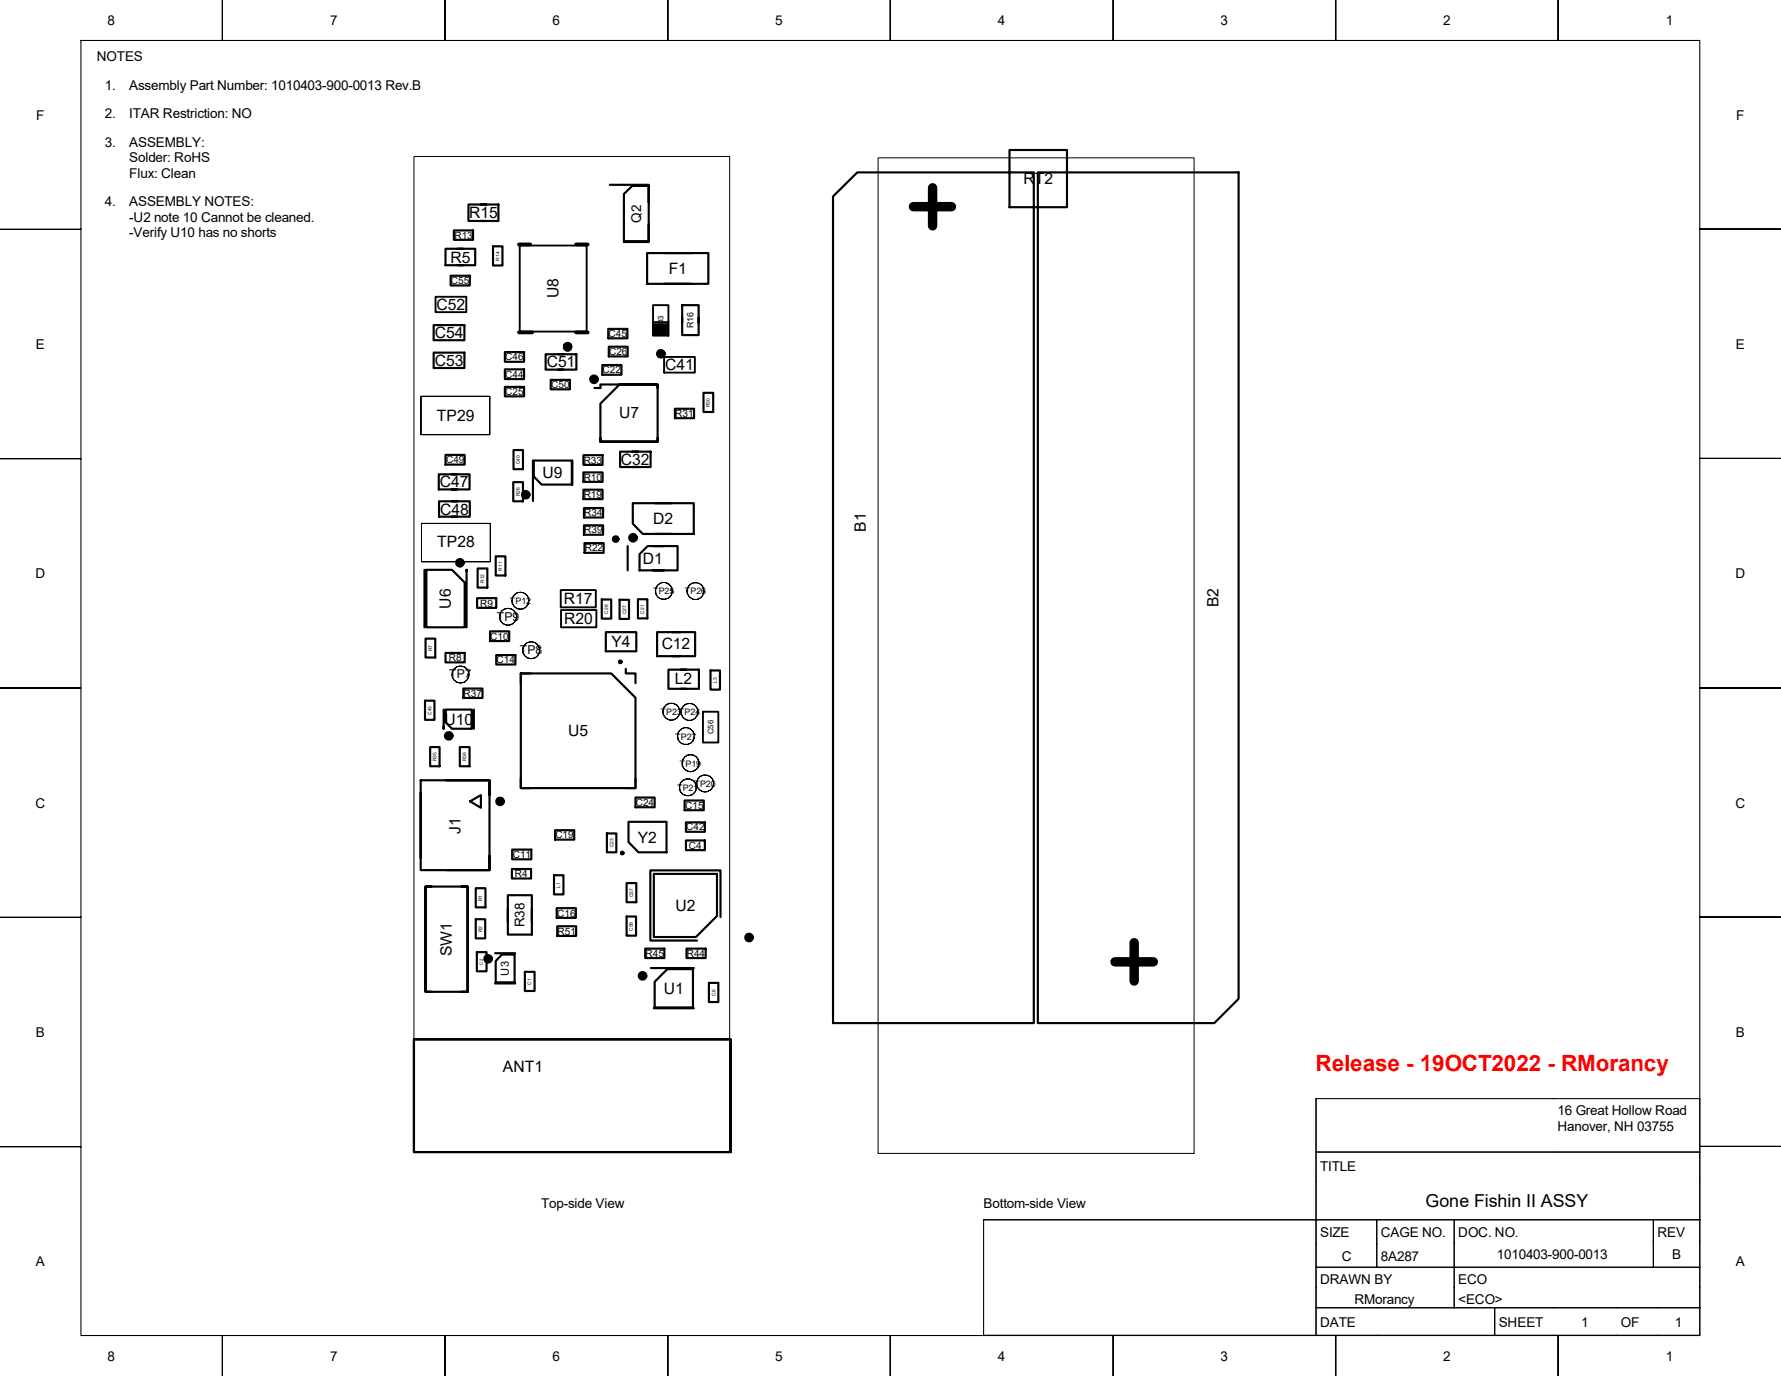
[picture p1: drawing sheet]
<svg xmlns="http://www.w3.org/2000/svg" width="279mm" height="216mm" viewBox="0 0 279 216" stroke-linecap="round" stroke-linejoin="round" font-family="sans-serif">
<path d="M12.7 6.3h22.2v-6.3v6.3h34.9v-6.3v6.3h35v-6.3v6.3h34.9v-6.3v6.3h34.9v-6.3v6.3h34.9v-6.3v6.3h34.9v-6.3v6.3h22.3v29.6h12.7h-12.7v36h12.7h-12.7v36h12.7h-12.7v36h12.7h-12.7v36h12.7h-12.7v29.6h-22.3v6.4v-6.4h-34.9v6.4v-6.4h-34.9v6.4v-6.4h-34.9v6.4v-6.4h-34.9v6.4v-6.4h-35v6.4v-6.4h-34.9v6.4v-6.4h-22.2v-29.6h-12.7h12.7v-36h-12.7h12.7v-36h-12.7h12.7v-35.9h-12.7h12.7v-36h-12.7h12.7zM206.5 198.8h60.2M206.5 180.8h60.2M216 191.4v7.4M228.1 191.4v13.8M259.4 191.4v7.4M266.7 191.4h-112.4v18.1h112.4v-37.1h-60.2v37.1M206.5 205.2h60.2M234.5 205.2v4.3" fill="none" stroke="#000" stroke-width=".17"/>
<g fill="none" stroke="#000" stroke-width=".76">
<circle cx="93.2" cy="59.5" r=".37"/>
<circle cx="103.7" cy="55.5" r=".38"/>
<circle cx="82.5" cy="77.6" r=".37"/>
<circle cx="72.1" cy="88.3" r=".37"/>
<circle cx="99.3" cy="84.4" r=".38"/>
<circle cx="70.4" cy="115.4" r=".38"/>
<circle cx="78.5" cy="125.7" r=".37"/>
<circle cx="76.6" cy="150.5" r=".37"/>
<circle cx="100.8" cy="153.1" r=".37"/>
<circle cx="117.5" cy="147.1" r=".38"/>
</g>
<g fill="none" stroke="#000" stroke-width=".34">
<path d="M69.9 39h4.6v2.6h-4.6zM71.2 36.2h3v1.4h-3zM71.8 39h.8M73.5 32.1h4.7v2.6h-4.7zM75.4 32.1h.9M75.4 34.7h.9M77.3 38.7h1.5v3h-1.5zM95.7 29h6.1v2.8M97.9 30.4l1.3-1.2h2.6v8.6h-3.9zM101.5 39.7h9.6v4.8h-9.6zM101.8 35.2v2.8h-3.9M104.2 39.7h4.2"/>
<path d="M130.7 30.8l3.8-3.7h27.7v133.4h-31.5zM158.4 23.5h9v9h-9zM162.8 27.1h31.5v129.6l-3.8 3.8h-27.7zM68 55.3h4.9v2.4h-4.9zM68 51h4.9v2.4h-4.9zM70.7 43.3h3v1.5h-3zM71.8 41.6h.8M79.2 58h3v1.5h-3zM79.2 55.2h3v1.6h-3zM85.6 55.6h4.8v2.4h-4.8zM86.4 59.6h3v1.5h-3zM87.6 55.6h.8"/>
<path d="M87.6 58h.8M94.5 57.3h3v1.5h-3zM95.4 51.6h3v1.5h-3zM95.5 54.4h3v1.5h-3zM104.2 44.5h4.2M107 47.9h2.6v4.7h-2.6zM107 49.8v.8M109.6 49.8v.8M68.8 74.4h4.9v2.4h-4.9zM68.9 78.7h4.8v2.4h-4.8zM69.9 71.4h3v1.5h-3zM70.8 76.8h.9"/>
<path d="M70.8 74.4h.9M70.9 78.7h.8M79.2 60.7h3v1.5h-3zM80.5 75.6h1.5v3.1h-1.5zM80.6 70.6h1.4v3h-1.4zM83.6 72.3v6.3M83.7 72.3h6v3.7h-4.7l-1.3-1.2zM89.8 72.3v3.7M91.5 71.4h3v1.5h-3zM91.5 74.1h3v1.5h-3zM91.5 76.8h3v1.5h-3zM91.6 79.7h3v1.5h-3z"/>
<path d="M93.3 60.9h.9v-.6h9v.6M94.2 68.7v.6h9v-.6M97.2 60.3h6v9h-9v-6zM97.3 70.9h4.8v2.4h-4.8zM99.2 70.9h.9M99.2 73.3h.9M99.3 79h9.5v4.8h-8l-1.5-1.6zM102.8 79h2.5M105.9 64.1h3v1.5h-3zM110.4 61.6h1.5v3h-1.5zM66.6 89.4v9M66.9 89.4h4l2 2v7h-6z"/>
<path d="M70.9 81.1h.8M73.2 89.4v9M74.8 93.9h3.1v1.5h-3.1zM74.9 89.2h1.6v3h-1.6zM76.9 99.1h3v1.5h-3zM77.8 87.3h1.5v3h-1.5zM91.6 82.4h3v1.5h-3zM91.7 85.2h3v1.5h-3zM94.4 94.1h1.5v3h-1.5zM95 99.2h4.8v3h-4.8zM97.2 94.1h1.5v3h-1.5zM98.5 85.7v3.8"/>
<path d="M100.1 94h1.5v3h-1.5zM100.3 87l1.3-1.3h4.7v3.8h-6zM102.4 89.5h1.8M102.4 85.7h1.8M102.8 83.8h2.5M103.1 99.2h6v3.8h-6zM105.5 99.2h1.2M66.7 109.9h1.5v3h-1.5zM66.8 100.2h1.5v3h-1.5zM67.5 117.2h1.5v3h-1.5zM69.6 111.3v3M69.9 102.4h3v1.5h-3z"/>
<path d="M69.9 111.3h4.1v3h-3.1l-1-.9zM72.1 117.2h1.6v3h-1.6zM72.7 108h3v1.5h-3zM74.3 111.3v3M77.9 102.8h3v1.5h-3zM81.7 105.7h14.2l3.8 3.8v14.2h-18zM83.2 105.7h-1.5v1.5M98.2 104.9v.8h1.5v1.5M104.9 105.1h4.7v3h-4.7zM105.5 103h1.2M106.8 105.1h.9M106.8 108.1h.9"/>
<path d="M111.5 105.2h1.4v3h-1.4zM66 122.4h10.8v14.1h-10.8zM66 124.4v10.2M66.8 139.1h6.6v16.5h-6.6zM67.7 139.1h-.9v16.5h.9M70 122.4h6.8v2.4M72.4 139.1h1v16.5h-1M73.7 125.7l1.7-.9v1.9zM74.6 139.4h1.6v3h-1.6zM76.8 134.2v2.3h-6.8M80.3 136.4h3v1.4h-3zM80.3 133.3h3.1v1.5h-3.1z"/>
<path d="M81.7 122.1v1.6h1.5M86.9 137.3h1.5v3h-1.5zM87.1 130.3h3v1.4h-3zM95.2 130.8h1.5v2.9h-1.5zM98.3 138.6h1.5v3h-1.5zM98.6 128.9h6v4.8h-4.4l-1.6-1.6zM99.7 122.1v1.6h-1.5M99.7 125.1h3v1.6h-3zM102.6 137.1h9.9v6.6l-3.3 3.3h-6.6zM107.4 125.6h3v1.5h-3zM107.6 131.9h3v1.5h-3zM107.6 129h3v1.5h-3z"/>
<path d="M74.6 144.2h1.5v3h-1.5zM74.8 149.4h1.5v3h-1.5zM77.7 149.6h3.1M77.7 154.3h3.1M78.7 149.8h2v4.3h-2.9v-3.3zM79.7 140.5h3.7v6.1h-3.7zM79.7 142.5v2.2M82.3 152.5h1.6v3h-1.6zM83.4 142.5v2.2M87.3 142.5h3v1.5h-3zM87.4 145.3h3v1.6h-3zM98.3 143.8h1.5v3h-1.5z"/>
<path d="M101.2 148.8h3v1.5h-3zM102.1 151.9h6.7M102.6 158.2h6.2M102.7 154.1l2-2h4v6h-6zM107.7 148.8h3v1.5h-3zM111.2 154.2h1.5v3h-1.5zM113 143.9v-7.3h-11v11h7.3M64.9 163.1h49.7v17.7h-49.7z"/>
</g>
<g fill="none" stroke="#000" stroke-width=".3">
<path d="M81.5 38.5h10.5v13.5h-10.5zM68.3 46.6h4.9v2.4h-4.9zM102.4 47.9h2.5v4.8h-2.5zM102.4 50.5h2.5M102.4 50.9h2.5M102.4 51.2h2.5M102.4 51.5h2.5M102.4 51.8h2.5M102.4 52.1h2.5M102.4 52.4h2.5M104.2 56h4.8v2.5h-4.8zM88 92.6h5.5v2.7h-5.5z"/>
<path d="M88 95.7h5.6v2.7h-5.6zM110.3 111.7h2.4v4.8h-2.4z"/>
</g>
<g fill="none" stroke="#000" stroke-width=".16">
<path d="M64.9 24.6h49.6v156.2h-49.6zM137.8 24.8h49.5v156.2h-49.5zM66 62.2h10.8v6h-10.8zM66.1 82.1h10.8v6h-10.8z"/>
<circle cx="79.7" cy="96.8" r="1.33"/>
<circle cx="81.7" cy="94.3" r="1.32"/>
<circle cx="104.1" cy="92.7" r="1.32"/>
<circle cx="109.1" cy="92.7" r="1.32"/>
<circle cx="72.2" cy="105.8" r="1.33"/>
<circle cx="83.3" cy="102" r="1.32"/>
<circle cx="105.3" cy="111.7" r="1.32"/>
<circle cx="107.6" cy="115.5" r="1.32"/>
<circle cx="108.2" cy="111.7" r="1.31"/>
<circle cx="108.3" cy="119.7" r="1.32"/>
<circle cx="107.9" cy="123.6" r="1.31"/>
<circle cx="110.6" cy="122.9" r="1.32"/>
</g>
<g fill="none" stroke="#000" stroke-width=".38">
<circle cx="97.3" cy="103.9" r=".19"/>
<circle cx="97.6" cy="133.9" r=".18"/>
</g>
<g fill="none" stroke="#000" stroke-width=".59">
<path d="M81.4 38.4h1.8M90.4 38.4h1.8M81.4 52.2h2.1M90.4 52.2h1.8"/>
<circle cx="96.6" cy="84.6" r=".31"/>
</g>
<circle cx="89" cy="54.4" r=".66" fill="#000" stroke="#000" stroke-width=".16"/>
<path d="M143.3 32.4h6M146.3 29.5v5.9M174.9 150.9h6M177.9 147.9v6" fill="none" stroke="#000" stroke-width="1.5"/>
<text font-size="3.5" fill="#f00" x="206.4" y="168.1">Release - 19OCT2022 - RMorancy</text>
<text font-size="2.8" x="223.6" y="189.4">Gone Fishin II ASSY</text>
<g font-size="2.5">
<text x="160.6" y="28.9">RT2</text>
<text x="73.6" y="34.2">R15</text>
<text x="70.7" y="41.2">R5</text>
<text x="87.6" y="46.8" transform="rotate(-90 87.6 46.8)">U8</text>
<text x="104.9" y="43">F1</text>
<text x="68.2" y="53">C54</text>
<text x="68.5" y="48.6">C52</text>
<text x="68.2" y="57.4">C53</text>
<text x="85.8" y="57.7">C51</text>
<text x="104.4" y="58.1">C41</text>
<text x="97.1" y="65.7">U7</text>
<text x="68.5" y="66">TP29</text>
<text x="69" y="76.5">C47</text>
<text x="85.1" y="75">U9</text>
<text x="97.4" y="72.9">C32</text>
<text x="69" y="80.7">C48</text>
<text x="102.5" y="82.2">D2</text>
<text x="135.8" y="83.4" transform="rotate(-90 135.8 83.4)">B1</text>
<text x="68.6" y="85.9">TP28</text>
<text x="100.8" y="88.4">D1</text>
<text x="70.7" y="95.5" transform="rotate(-90 70.7 95.5)">U6</text>
<text x="88.5" y="94.8">R17</text>
<text x="191.1" y="95.3" transform="rotate(-90 191.1 95.3)">B2</text>
<text x="88.5" y="97.9">R20</text>
<text x="95.9" y="101.5">Y4</text>
<text x="103.8" y="101.9">C12</text>
<text x="105.9" y="107.4">L2</text>
<text x="69.7" y="113.7">U10</text>
<text x="89.2" y="115.5">U5</text>
<text x="72.2" y="130.8" transform="rotate(-90 72.2 130.8)">J1</text>
<text x="100.1" y="132.2">Y2</text>
<text x="106" y="142.9">U2</text>
<text x="70.9" y="150" transform="rotate(-90 70.9 150)">SW1</text>
<text x="104.1" y="155.9">U1</text>
<text x="78.9" y="168.2">ANT1</text>
</g>
<g font-size="2.1">
<text x="16.8" y="3.9">8</text>
<text x="51.8" y="3.9">7</text>
<text x="86.7" y="3.9">6</text>
<text x="121.6" y="3.9">5</text>
<text x="156.5" y="3.9">4</text>
<text x="191.5" y="3.9">3</text>
<text x="226.4" y="3.9">2</text>
<text x="261.3" y="3.9">1</text>
<text x="15.2" y="9.6">NOTES</text>
<text x="16.5" y="14.1">1.</text>
<text x="20.3" y="14.1">Assembly Part Number: 1010403-900-0013 Rev.B</text>
<text x="5.7" y="18.8">F</text>
<text x="16.5" y="18.5">2.</text>
<text x="16.5" y="23">3.</text>
<text x="20.3" y="18.5">ITAR Restriction: NO</text>
<text x="20.3" y="23">ASSEMBLY:</text>
<text x="272.4" y="18.8">F</text>
<text x="20.3" y="25.4">Solder: RoHS</text>
<text x="20.3" y="27.9">Flux: Clean</text>
<text x="16.5" y="32.3">4.</text>
<text x="20.3" y="34.8">-U2 note 10 Cannot be cleaned.</text>
<text x="20.3" y="32.3">ASSEMBLY NOTES:</text>
<text x="100.6" y="34.9" transform="rotate(-90 100.6 34.9)">Q2</text>
<text x="20.3" y="37.2">-Verify U10 has no shorts</text>
<text x="5.6" y="54.7">E</text>
<text x="272.3" y="54.7">E</text>
<text x="5.5" y="90.7">D</text>
<text x="272.2" y="90.7">D</text>
<text x="5.5" y="126.7">C</text>
<text x="272.2" y="126.7">C</text>
<text x="82.3" y="145.5" transform="rotate(-90 82.3 145.5)">R38</text>
<text x="5.6" y="162.7">B</text>
<text x="272.3" y="162.7">B</text>
<text x="244.3" y="175">16 Great Hollow Road</text>
<text x="244.3" y="177.5">Hanover, NH 03755</text>
<text x="207.1" y="183.8">TITLE</text>
<text x="84.9" y="189.6">Top-side View</text>
<text x="154.3" y="189.6">Bottom-side View</text>
<text x="207.1" y="194.1">SIZE</text>
<text x="210.5" y="197.8">C</text>
<text x="216.6" y="194.1">CAGE NO.</text>
<text x="216.6" y="197.8">8A287</text>
<text x="228.8" y="194">DOC. NO.</text>
<text x="234.8" y="197.6">1010403-900-0013</text>
<text x="260" y="194">REV</text>
<text x="262.3" y="197.6">B</text>
<text x="5.6" y="198.7">A</text>
<text x="207.1" y="201.5">DRAWN BY</text>
<text x="228.8" y="201.5">ECO</text>
<text x="272.3" y="198.7">A</text>
<text x="207.1" y="208.2">DATE</text>
<text x="212.5" y="204.6">RMorancy</text>
<text x="228.8" y="204.6">&lt;ECO&gt;</text>
<text x="235.1" y="208.2">SHEET</text>
<text x="248.1" y="208.2">1</text>
<text x="254.3" y="208.2">OF</text>
<text x="262.8" y="208.2">1</text>
<text x="16.8" y="213.5">8</text>
<text x="51.8" y="213.5">7</text>
<text x="86.7" y="213.5">6</text>
<text x="121.6" y="213.5">5</text>
<text x="156.5" y="213.5">4</text>
<text x="191.5" y="213.5">3</text>
<text x="226.4" y="213.5">2</text>
<text x="261.3" y="213.5">1</text>
</g>
<g font-size="1.9">
<text x="77.9" y="97.5">TP9</text>
<text x="70.5" y="106.4">TP7</text>
<text x="81.6" y="102.6">TP8</text>
</g>
<text font-size="1.7" x="79.8" y="153.1" transform="rotate(-90 79.8 153.1)">U3</text>
<g font-size="1.6">
<text x="71.3" y="37.4">R13</text>
<text x="70.7" y="44.6">C55</text>
<text x="95.5" y="52.9">C45</text>
<text x="79.2" y="56.6">C46</text>
<text x="79.2" y="59.3">C44</text>
<text x="94.5" y="58.6">C22</text>
<text x="95.5" y="55.7">C26</text>
<text x="79.2" y="62">C25</text>
<text x="86.5" y="60.9">C50</text>
<text x="105.9" y="65.4">R31</text>
<text x="70" y="72.7">C49</text>
<text x="91.6" y="75.4">R10</text>
<text x="91.6" y="72.7">R33</text>
<text x="91.6" y="78.1">R19</text>
<text x="91.7" y="81">R34</text>
<text x="91.7" y="83.7">R39</text>
<text x="91.7" y="86.5">R22</text>
<text x="75.4" y="95.2">R9</text>
<text x="76.9" y="100.4">C10</text>
<text x="70.4" y="103.7">R8</text>
<text x="77.9" y="104.1">C14</text>
<text x="72.7" y="109.3">R37</text>
<text x="87.1" y="131.5">C19</text>
<text x="99.7" y="126.4">C24</text>
<text x="107.5" y="126.9">C15</text>
<text x="107.7" y="130.3">C42</text>
<text x="80.4" y="134.6">C11</text>
<text x="80.8" y="137.6">R4</text>
<text x="108.1" y="133.2">C4</text>
<text x="87.4" y="143.8">C16</text>
<text x="87.5" y="146.6">R51</text>
<text x="101.3" y="150.2">R45</text>
<text x="107.7" y="150.1">R44</text>
</g>
<g font-size="1.4">
<text x="108.8" y="51.5" transform="rotate(-90 108.8 51.5)">R16</text>
<text x="80" y="94.7">TP12</text>
<text x="102.4" y="93.2">TP25</text>
<text x="107.4" y="93.3">TP26</text>
<text x="103.6" y="112.2">TP23TP24</text>
<text x="105.9" y="116">TP27</text>
<text x="106.2" y="124">TP21</text>
<text x="106.6" y="120.3">TP19</text>
<text x="108.9" y="123.4">TP20</text>
</g>
<g font-size="1.2">
<text x="104.1" y="51.1" transform="rotate(-90 104.1 51.1)">D3</text>
<text x="111.9" y="115.2" transform="rotate(-90 111.9 115.2)">C56</text>
</g>
<g font-size=".8">
<text x="78.4" y="40.9" transform="rotate(-90 78.4 40.9)">R14</text>
<text x="111.4" y="63.9" transform="rotate(-90 111.4 63.9)">R30</text>
<text x="81.5" y="77.9" transform="rotate(-90 81.5 77.9)">R26</text>
<text x="81.6" y="72.9" transform="rotate(-90 81.6 72.9)">C40</text>
<text x="78.8" y="89.5" transform="rotate(-90 78.8 89.5)">R11</text>
<text x="75.9" y="91.4" transform="rotate(-90 75.9 91.4)">R12</text>
<text x="95.4" y="96.3" transform="rotate(-90 95.4 96.3)">C28</text>
<text x="98.2" y="96.4" transform="rotate(-90 98.2 96.4)">C27</text>
<text x="101" y="96.3" transform="rotate(-90 101 96.3)">C21</text>
<text x="67.8" y="102.2" transform="rotate(-90 67.8 102.2)">R7</text>
<text x="112.4" y="107.1" transform="rotate(-90 112.4 107.1)">L3</text>
<text x="67.7" y="112.2" transform="rotate(-90 67.7 112.2)">C43</text>
<text x="68.5" y="119.5" transform="rotate(-90 68.5 119.5)">R35</text>
<text x="73.2" y="119.5" transform="rotate(-90 73.2 119.5)">R36</text>
<text x="96.2" y="133" transform="rotate(-90 96.2 133)">C23</text>
<text x="75.6" y="141.4" transform="rotate(-90 75.6 141.4)">R1</text>
<text x="87.9" y="139.3" transform="rotate(-90 87.9 139.3)">L1</text>
<text x="99.3" y="140.8" transform="rotate(-90 99.3 140.8)">C57</text>
<text x="75.6" y="146.3" transform="rotate(-90 75.6 146.3)">R2</text>
<text x="99.3" y="146.1" transform="rotate(-90 99.3 146.1)">C58</text>
<text x="83.4" y="154.5" transform="rotate(-90 83.4 154.5)">C1</text>
<text x="112.2" y="156.2" transform="rotate(-90 112.2 156.2)">C6</text>
</g>
<text font-size=".7" x="75.7" y="151.3" transform="rotate(-90 75.7 151.3)">C2</text>
</svg>
